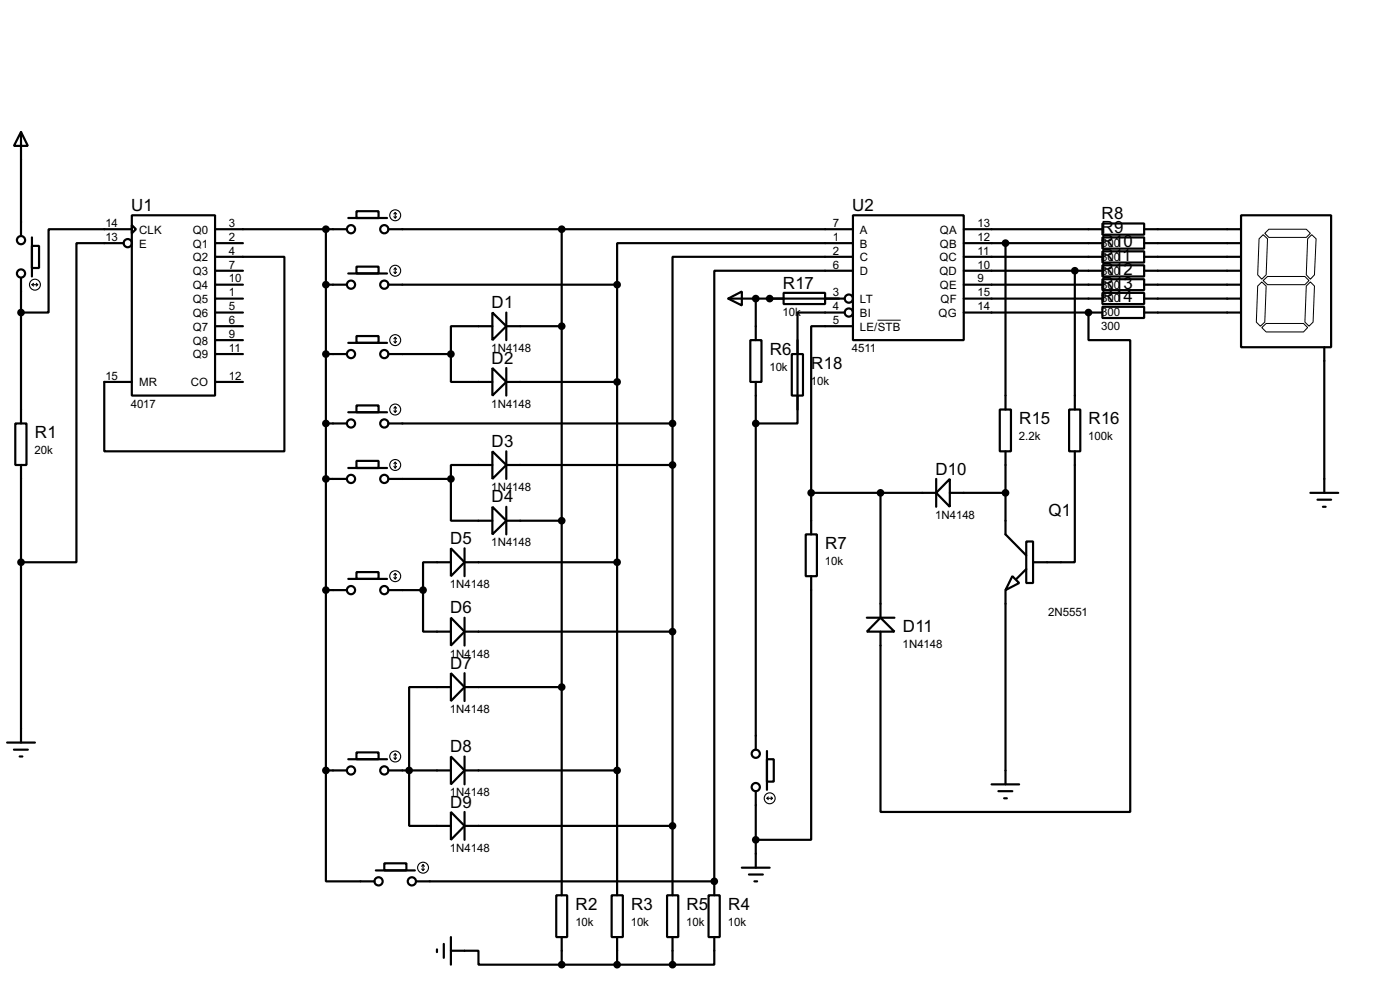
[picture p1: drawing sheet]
<svg xmlns="http://www.w3.org/2000/svg" width="256mm" height="180mm" viewBox="0 0 256 180" stroke-linecap="round" stroke-linejoin="round" font-family="sans-serif">
<g fill="none" stroke="#000" stroke-width=".4">
<path d="M3.9 24.2l1.2 2.5h-2.5zM3.9 24.2v19M24.2 39.4h15.2v33h-15.2zM63.8 39.9h7.1M65.3 38.7h4.1v1.2h-4.1zM156.3 39.4h20.3v22.9h-20.3zM227.4 39.4h16.5v24.2h-16.5zM3.9 50.9v26.6M5.9 45h1.3v4.1h-1.3zM5.9 43.5v7.1M22.7 44.5h-8.7v58.4h-10.1M24.2 41.2l.7 .8-.7 .7z"/>
<path d="M24.2 42h-15.3v15.2h-5M39.4 47h12.7v35.6h-33v-12.7h5.1M39.4 42h24.2M39.4 52.1h5.1M39.4 59.7h5.1M39.4 54.7h5.1M39.4 44.5h5.1M39.4 49.6h5.1M39.4 57.2h5.1M59.7 42v99M59.7 52.1h3.9M63.8 50.1h7.1"/>
<path d="M65.3 48.8h4.1v1.3h-4.1zM71.2 42h85.1M71.2 52.1h41.9M90.2 57.2l2.6 2.5-2.6 2.6zM90.2 59.7h-7.6v5.1M92.8 59.7h10.1M92.8 57.2v5.1M102.9 42v121.9M113.1 52.1v111.8M133.4 54.7l2.5-1.3v2.5zM133.4 54.7h21.3M138.5 54.7v7.6"/>
<path d="M143.6 53.6h7.6v2.1h-7.6zM154.7 57.2h-8.6v20.3h-7.6M156.3 44.5h-43.2v7.6M156.3 47h-33.1v30.5M156.3 49.6h-25.4v111.7M156.3 59.7h-7.7v30.5M176.6 42h25.4M176.6 52.1h25.4M176.6 47h25.4M176.6 54.7h25.4M176.6 44.5h25.4M176.6 49.6h25.4"/>
<path d="M176.6 57.2h25.4M184.2 44.5v30.5M196.9 49.6v25.4M199.4 57.2v5.1h7.7v86.3h-45.8v-33M202 40.9h7.6v2.1h-7.6zM202 43.5h7.6v2h-7.6zM202 46h7.6v2.1h-7.6zM202 48.6h7.6v2h-7.6zM202 51.1h7.6v2h-7.6zM202 53.6h7.6v2.1h-7.6zM202 56.2h7.6v2h-7.6zM209.6 42h17.8"/>
<path d="M209.6 52.1h17.8M209.6 47h17.8M209.6 54.7h17.8M209.6 44.5h17.8M209.6 49.6h17.8M209.6 57.2h17.8M2.8 77.5h2.1v7.6h-2.1zM39.4 64.8h5.1M39.4 69.9h5.1M39.4 62.3h5.1M59.7 77.5h3.9M59.7 64.8h3.9"/>
<path d="M63.8 62.8h7.1M63.8 75.5h7.1M65.3 61.5h4.1v1.3h-4.1zM65.3 74.2h4.1v1.3h-4.1zM71.2 77.5h52M71.2 64.8h11.4M82.6 64.8v5.1h7.6M90.2 67.4l2.6 2.5-2.6 2.5zM92.8 69.9h20.3M92.8 67.4v5M123.2 77.5v86.4M137.5 62.3h2v7.6h-2z"/>
<path d="M138.5 69.9v67.3M145.1 64.8h2v7.6h-2zM146.1 62.3v2.5M146.1 72.4v2.6M183.2 75h2v7.6h-2zM195.9 75h2v7.6h-2zM242.6 63.6v26.6M3.9 85.1v50.8M59.7 87.7h3.9M63.8 85.7h7.1M65.3 84.4h4.1v1.3h-4.1zM71.2 87.7h11.4"/>
<path d="M82.6 87.7v7.6h7.6M90.2 82.6l2.6 2.5-2.6 2.6zM90.2 92.8l2.6 2.5-2.6 2.5zM90.2 85.1h-7.6v2.6M92.8 85.1h30.4M92.8 95.3h10.1M92.8 82.6v5.1M92.8 92.8v5M147.6 97.8h2.1v7.7h-2.1zM148.6 90.2v7.6M148.6 90.2h22.9M161.3 90.2v22.9"/>
<path d="M171.5 87.7v5.1M174 87.7v5.1l-2.5-2.6zM174 90.2h10.2M184.2 82.6v15.2l3.8 3.9M188 99.1h1.3v7.6h-1.3zM196.9 82.6v20.3h-7.6M240.1 90.2h5.1M241.4 91.5h2.5M242.4 92.8h.5M59.7 108h3.9M63.8 106h7.1M65.3 104.7h4.1v1.3h-4.1z"/>
<path d="M71.2 108h6.3M77.5 108v7.6h5.1M82.6 100.4l2.5 2.5-2.5 2.6zM82.6 113.1l2.5 2.5-2.5 2.6zM82.6 102.9h-5.1v5.1M85.1 115.6h38.1M85.1 102.9h28M85.1 100.4v5.1M85.1 113.1v5.1M148.6 105.5v48.2h-10.1M158.8 113.1h5.1M161.3 113.1l2.6 2.5h-5.1z"/>
<path d="M184.2 108v35.6M185.5 105.5l1.2 1.2-2.5 1.3zM188 104.2l-1.8 1.8M1.3 135.9h5.1M2.6 137.2h2.5M3.6 138.5h.5M63.8 139h7.1M65.3 137.7h4.1v1.3h-4.1zM82.6 123.2l2.5 2.6-2.5 2.5zM82.6 138.5l2.5 2.5-2.5 2.6zM82.6 125.8h-7.6v25.4h7.6M85.1 125.8h17.8"/>
<path d="M85.1 123.2v5.1M85.1 138.5v5.1M140.5 139h1.3v4.1h-1.3zM140.5 137.5v7.1M59.7 141v20.3h8.9M59.7 141h3.9M68.9 159.3h7.1M70.4 158h4.1v1.3h-4.1zM71.2 141h11.4M82.6 148.6l2.5 2.6-2.5 2.5zM85.1 141h28M85.1 151.2h38.1"/>
<path d="M85.1 148.6v5.1M135.9 158.8h5.1M138.5 144.8v14M181.7 143.6h5M182.9 144.8h2.6M184 146.1h.5M76.3 161.3h54.6M80.1 173.8v.5M81.3 172.8v2.5M82.6 174h5.1v2.6h15.2M82.6 171.5v5.1M101.9 163.9h2v7.6h-2z"/>
<path d="M102.9 171.5v5.1M102.9 176.6h20.3M112.1 163.9h2v7.6h-2zM113.1 171.5v5.1M122.2 163.9h2.1v7.6h-2.1zM123.2 171.5v5.1M129.8 163.9h2.1v7.6h-2.1zM130.9 171.5v5.1h-7.7M130.9 161.3v2.6M137.2 160.1h2.6M138.2 161.3h.5"/>
<circle cx="3.8" cy="50.1" r=".75"/>
<circle cx="3.8" cy="44" r=".75"/>
<circle cx="23.4" cy="44.5" r=".75"/>
<circle cx="64.3" cy="52.1" r=".75"/>
<circle cx="64.3" cy="42" r=".75"/>
<circle cx="70.4" cy="52.1" r=".75"/>
<circle cx="70.4" cy="42" r=".75"/>
<circle cx="155.5" cy="57.2" r=".75"/>
<circle cx="155.5" cy="54.7" r=".75"/>
<circle cx="64.3" cy="77.5" r=".75"/>
<circle cx="64.3" cy="64.8" r=".75"/>
<circle cx="70.4" cy="64.8" r=".75"/>
<circle cx="70.4" cy="77.5" r=".75"/>
<circle cx="64.3" cy="87.7" r=".75"/>
<circle cx="70.4" cy="87.7" r=".75"/>
<circle cx="64.3" cy="108" r=".75"/>
<circle cx="70.4" cy="108" r=".75"/>
<circle cx="138.4" cy="138" r=".75"/>
<circle cx="64.3" cy="141" r=".75"/>
<circle cx="70.4" cy="141" r=".75"/>
<circle cx="138.4" cy="144.1" r=".75"/>
<circle cx="69.3" cy="161.3" r=".75"/>
<circle cx="75.4" cy="161.3" r=".75"/>
</g>
<g fill="#000">
<circle cx="138.5" cy="54.7" r=".2"/>
<circle cx="141" cy="54.7" r=".2"/>
<circle cx="199.4" cy="57.2" r=".2"/>
<circle cx="130.9" cy="161.3" r=".2"/>
</g>
<g fill="none" stroke="#000" stroke-width=".2">
<path d="M72.2 39.7l.2 .2M72.4 38.9v1M72.4 38.9l-.2 .3M72.4 38.9l.3 .3M72.7 39.7l-.3 .2M5.9 52.1h1M5.9 52.1l.3 .3M6.2 51.9l-.3 .2M6.7 51.9l.2 .2M6.9 52.1l-.2 .3M72.2 49.8l.2 .3M72.4 49.1v1"/>
<path d="M72.4 49.1l-.2 .2M72.4 49.1l.3 .2M72.7 49.8l-.3 .3M72.2 62.5l.2 .3M72.2 75.2l.2 .3M72.4 61.8v1M72.4 74.5v1M72.4 61.8l-.2 .2M72.4 61.8l.3 .2M72.4 74.5l-.2 .2M72.4 74.5l.3 .2M72.7 62.5l-.3 .3"/>
<path d="M72.7 75.2l-.3 .3M72.2 85.4l.2 .3M72.4 84.6v1.1M72.4 84.6l-.2 .3M72.4 84.6l.3 .3M72.7 85.4l-.3 .3M72.2 105.7l.2 .3M72.4 105v1M72.4 105l-.2 .2M72.4 105l.3 .2M72.7 105.7l-.3 .3M72.2 138.7l.2 .3"/>
<path d="M72.4 138v1M72.4 138l-.2 .2M72.4 138l.3 .2M72.7 138.7l-.3 .3M77.3 159.1l.2 .2M77.5 158.3v1M77.5 158.3l-.2 .3M77.5 158.3l.3 .3M77.8 159.1l-.3 .2M140.5 146.1h1M140.5 146.1l.3 .3M140.8 145.9l-.3 .2"/>
<path d="M141.3 145.9l.2 .2M141.5 146.1l-.2 .3"/>
<circle cx="72.4" cy="39.4" r="1"/>
<circle cx="6.4" cy="52.1" r="1"/>
<circle cx="72.4" cy="49.6" r="1"/>
<circle cx="72.4" cy="75" r="1"/>
<circle cx="72.4" cy="62.3" r="1"/>
<circle cx="72.4" cy="85.1" r="1"/>
<circle cx="72.4" cy="105.5" r="1"/>
<circle cx="72.4" cy="138.5" r="1"/>
<circle cx="77.5" cy="158.8" r="1"/>
<circle cx="141" cy="146.1" r="1"/>
</g>
<g fill="#000" stroke="#000" stroke-width=".4">
<circle cx="3.8" cy="57.2" r=".5"/>
<circle cx="59.7" cy="42" r=".5"/>
<circle cx="59.7" cy="52.1" r=".5"/>
<circle cx="102.9" cy="59.7" r=".5"/>
<circle cx="102.9" cy="42" r=".5"/>
<circle cx="113" cy="52.1" r=".5"/>
<circle cx="138.4" cy="54.7" r=".5"/>
<circle cx="141" cy="54.7" r=".5"/>
<circle cx="184.2" cy="44.5" r=".5"/>
<circle cx="196.9" cy="49.6" r=".5"/>
<circle cx="199.4" cy="57.2" r=".5"/>
<circle cx="59.7" cy="64.8" r=".5"/>
<circle cx="59.7" cy="77.5" r=".5"/>
<circle cx="82.6" cy="64.8" r=".5"/>
<circle cx="113" cy="69.9" r=".5"/>
<circle cx="123.2" cy="77.5" r=".5"/>
<circle cx="138.4" cy="77.5" r=".5"/>
<circle cx="59.7" cy="87.7" r=".5"/>
<circle cx="82.6" cy="87.7" r=".5"/>
<circle cx="102.9" cy="95.3" r=".5"/>
<circle cx="123.2" cy="85.1" r=".5"/>
<circle cx="148.6" cy="90.2" r=".5"/>
<circle cx="161.3" cy="90.2" r=".5"/>
<circle cx="184.2" cy="90.2" r=".5"/>
<circle cx="3.8" cy="102.9" r=".5"/>
<circle cx="59.7" cy="108" r=".5"/>
<circle cx="77.5" cy="108" r=".5"/>
<circle cx="113" cy="102.9" r=".5"/>
<circle cx="123.2" cy="115.6" r=".5"/>
<circle cx="102.9" cy="125.8" r=".5"/>
<circle cx="59.7" cy="141" r=".5"/>
<circle cx="74.9" cy="141" r=".5"/>
<circle cx="113" cy="141" r=".5"/>
<circle cx="123.2" cy="151.2" r=".5"/>
<circle cx="138.4" cy="153.7" r=".5"/>
<circle cx="102.9" cy="176.6" r=".5"/>
<circle cx="113" cy="176.6" r=".5"/>
<circle cx="123.2" cy="176.6" r=".5"/>
<circle cx="130.8" cy="161.3" r=".5"/>
</g>
<path d="M160.8 58.6h4.2M230.4 52.4l.8-.8 .8 .8-.3 6.6-.8 .7-.7-.7zM230.7 43.7l.7-.7 .8 .7-.2 6.6-.8 .8-.8-.8zM231.2 60l.8-.8h6.8l.8 .8-.8 .8h-6.8zM231.4 51.4l.8-.8h6.9l.7 .8-.7 .7h-6.9zM231.7 42.7l.8-.7h6.8l.8 .7-.8 .8h-6.8zM239.3 52.4l.8-.8 .7 .8-.2 6.6-.8 .7-.7-.7zM239.6 43.7l.7-.7 .8 .7-.3 6.6-.7 .8-.8-.8z" fill="none" stroke="#000" stroke-width=".18"/>
<g font-size="3.5">
<text x="24" y="38.6">U1</text>
<text x="156.1" y="38.6">U2</text>
<text x="201.8" y="40.1">R8</text>
<text x="201.8" y="42.7">R9</text>
<text x="201.8" y="45.2">R10</text>
<text x="201.8" y="47.8">R11</text>
<text x="143.4" y="52.8">R17</text>
<text x="201.8" y="50.3">R12</text>
<text x="201.8" y="52.8">R13</text>
<text x="90.1" y="56.4">D1</text>
<text x="201.8" y="55.4">R14</text>
<text x="141" y="64.9">R6</text>
<text x="90.1" y="66.6">D2</text>
<text x="148.6" y="67.5">R18</text>
<text x="186.7" y="77.6">R15</text>
<text x="199.4" y="77.6">R16</text>
<text x="6.4" y="80.2">R1</text>
<text x="90.1" y="81.8">D3</text>
<text x="171.4" y="86.9">D10</text>
<text x="90.1" y="92">D4</text>
<text x="192.1" y="94.5">Q1</text>
<text x="82.5" y="99.6">D5</text>
<text x="151.2" y="100.5">R7</text>
<text x="82.5" y="112.3">D6</text>
<text x="165.4" y="115.8">D11</text>
<text x="82.5" y="122.4">D7</text>
<text x="82.5" y="137.7">D8</text>
<text x="82.5" y="147.8">D9</text>
<text x="105.5" y="166.6">R2</text>
<text x="115.6" y="166.6">R3</text>
<text x="125.8" y="166.6">R5</text>
<text x="133.4" y="166.6">R4</text>
</g>
<g font-size="2.4">
<text x="19.3" y="41.6">14</text>
<text x="42" y="41.6">3</text>
<text x="152.6" y="41.6">7</text>
<text x="179.1" y="41.6">13</text>
<text x="19.3" y="44.1">13</text>
<text x="25.5" y="42.7">CLK</text>
<text x="25.5" y="45.3">E</text>
<text x="35.3" y="42.7">Q0</text>
<text x="35.3" y="45.3">Q1</text>
<text x="35.3" y="47.8">Q2</text>
<text x="42" y="44.1">2</text>
<text x="42" y="46.6">4</text>
<text x="152.6" y="44.1">1</text>
<text x="152.6" y="46.6">2</text>
<text x="157.5" y="42.7">A</text>
<text x="157.5" y="45.3">B</text>
<text x="157.5" y="47.8">C</text>
<text x="172.1" y="47.8">QC</text>
<text x="172.2" y="42.7">QA</text>
<text x="172.2" y="45.3">QB</text>
<text x="179.1" y="44.1">12</text>
<text x="179.1" y="46.6">11</text>
<text x="201.8" y="45.2">300</text>
<text x="201.8" y="47.7">300</text>
<text x="35.3" y="50.4">Q3</text>
<text x="35.3" y="52.9">Q4</text>
<text x="42" y="49.2">7</text>
<text x="42" y="51.7">10</text>
<text x="152.6" y="49.2">6</text>
<text x="157.5" y="50.4">D</text>
<text x="172.1" y="50.4">QD</text>
<text x="172.2" y="52.9">QE</text>
<text x="179.1" y="49.2">10</text>
<text x="179.1" y="51.7">9</text>
<text x="201.8" y="50.3">300</text>
<text x="201.8" y="52.8">300</text>
<text x="35.3" y="55.4">Q5</text>
<text x="35.3" y="58">Q6</text>
<text x="42" y="54.3">1</text>
<text x="42" y="56.8">5</text>
<text x="42" y="59.3">6</text>
<text x="143.4" y="57.9">10k</text>
<text x="152.6" y="54.3">3</text>
<text x="152.6" y="56.8">4</text>
<text x="152.6" y="59.3">5</text>
<text x="157.5" y="55.4">LT</text>
<text x="157.5" y="58">BI</text>
<text x="171.9" y="58">QG</text>
<text x="172.3" y="55.4">QF</text>
<text x="179.1" y="54.3">15</text>
<text x="179.1" y="56.8">14</text>
<text x="201.8" y="55.3">300</text>
<text x="201.8" y="57.9">300</text>
<text x="35.3" y="60.5">Q7</text>
<text x="35.3" y="63.1">Q8</text>
<text x="35.3" y="65.6">Q9</text>
<text x="42" y="61.9">9</text>
<text x="42" y="64.4">11</text>
<text x="90" y="64.5">1N4148</text>
<text x="156.1" y="64.5">4511</text>
<text x="157.5" y="60.5">LE/STB</text>
<text x="201.8" y="60.4">300</text>
<text x="19.3" y="69.5">15</text>
<text x="25.5" y="70.7">MR</text>
<text x="34.9" y="70.7">CO</text>
<text x="42" y="69.5">12</text>
<text x="141" y="67.9">10k</text>
<text x="148.6" y="70.4">10k</text>
<text x="24" y="74.6">4017</text>
<text x="90" y="74.6">1N4148</text>
<text x="6.3" y="83.1">20k</text>
<text x="186.7" y="80.6">2.2k</text>
<text x="199.4" y="80.6">100k</text>
<text x="90" y="89.9">1N4148</text>
<text x="171.3" y="95">1N4148</text>
<text x="90" y="100">1N4148</text>
<text x="82.4" y="107.7">1N4148</text>
<text x="151.1" y="103.5">10k</text>
<text x="192" y="112.7">2N5551</text>
<text x="165.4" y="118.7">1N4148</text>
<text x="82.4" y="120.4">1N4148</text>
<text x="82.4" y="130.5">1N4148</text>
<text x="82.4" y="145.8">1N4148</text>
<text x="82.4" y="155.9">1N4148</text>
<text x="105.4" y="169.5">10k</text>
<text x="115.6" y="169.5">10k</text>
<text x="125.7" y="169.5">10k</text>
<text x="133.4" y="169.5">10k</text>
</g>
</svg>
